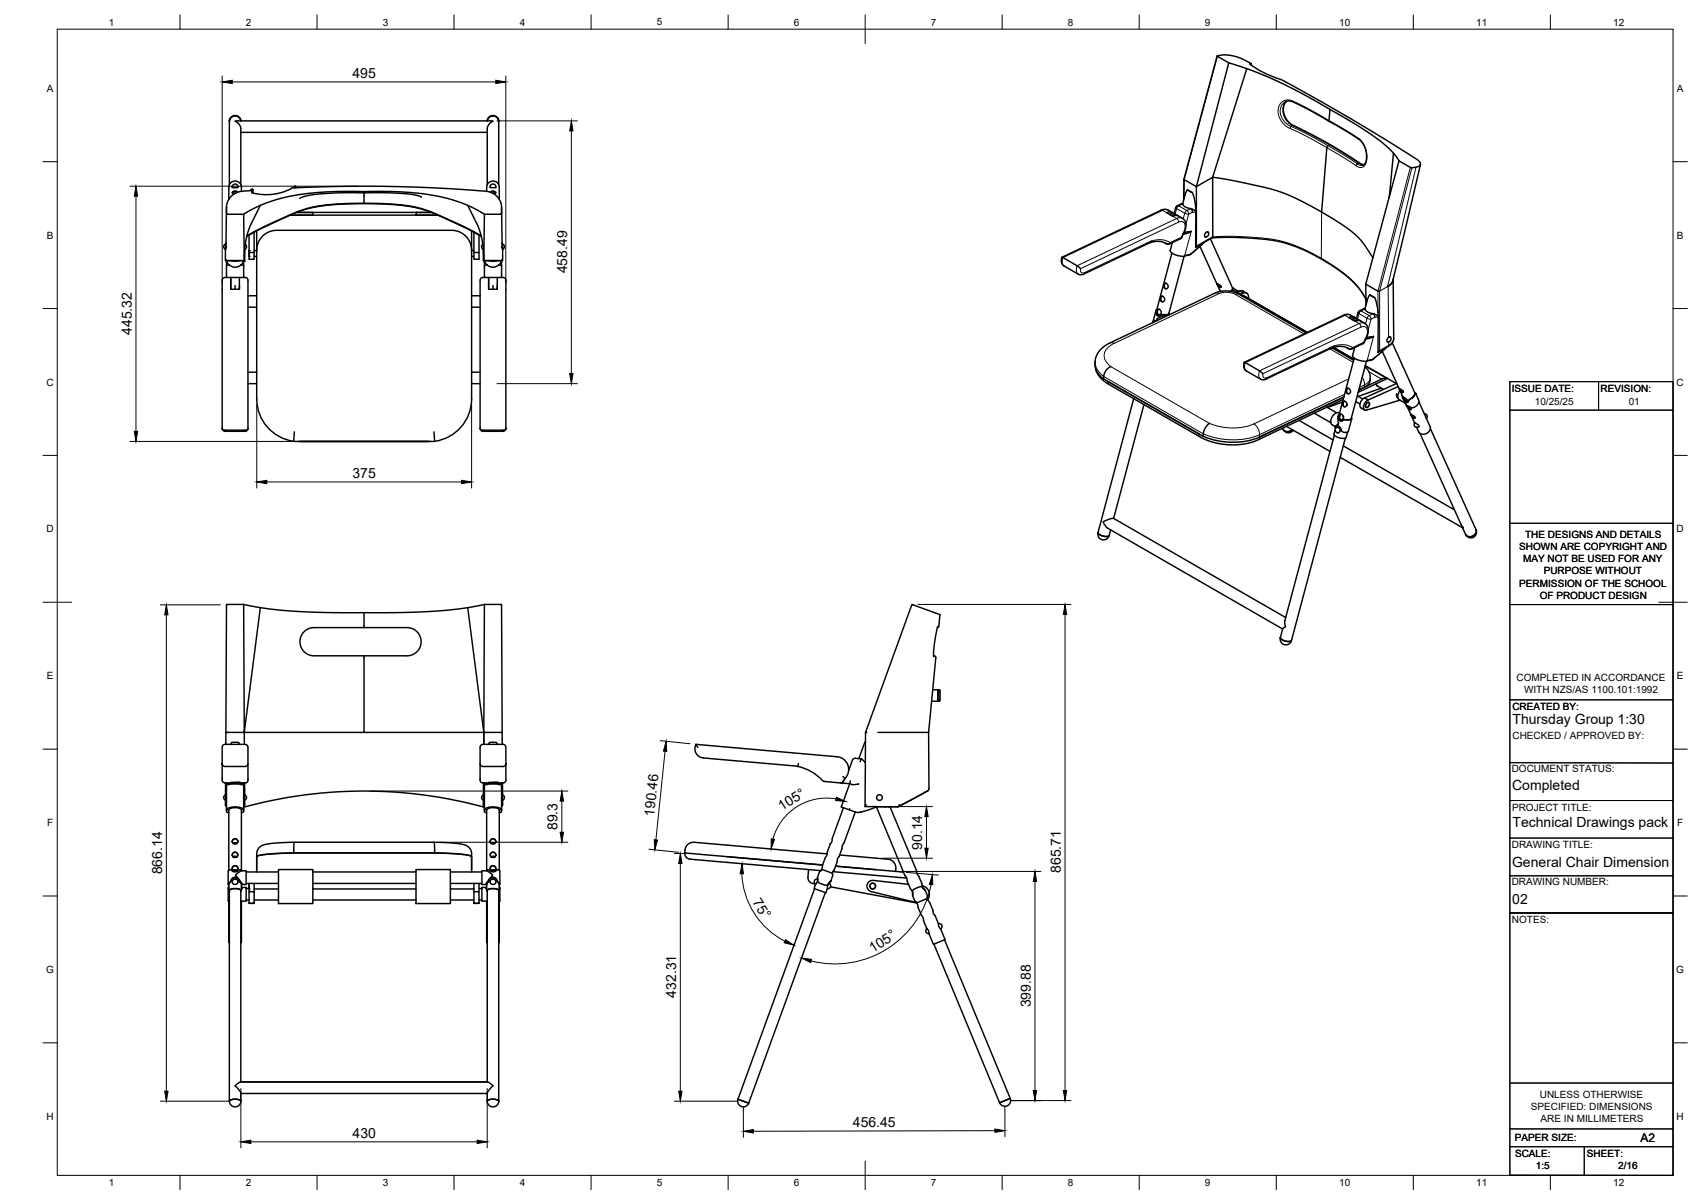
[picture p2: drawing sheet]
<svg xmlns="http://www.w3.org/2000/svg" width="594mm" height="420mm" viewBox="0 0 594 420" stroke-linecap="round" stroke-linejoin="round" font-family="sans-serif">
<!-- layer: Visible -->
<g fill="none" stroke="#000" stroke-width=".51">
<path d="M424.8 19.5l-11.4 43.2M428.9 21.9l-11.3 43.2 5.7-3.2v20.8l-5.9 3.6M435.2 24l-11.9 37.9 9.2 1.6 13.4 3.1 7 2.9 8.4 4.5M436.8 22.2l-.1 .5M448.5 35.6l1.2-.4 1.6 .4 5 2.4 7.7 4.4M449 35.4l-.9 1.5v2.4l.8 2.1 1.6 1.8 13.9 7.3 10.4 6.6 1.4 .3M464.2 38.2l-.2 4.2 7.3 4.2a10.6 10.6 0 0 1 4.2 3.2l1.2 2.4 .3 2.2-.2 1.9-.8 1.3M80.1 42.3v22.1M80.6 40.9a2 2 0 0 1 2.2-.5 2 2 0 0 1 1.3 1.8 2.01 2.01 0 0 0-2.1-1.7 2.01 2.01 0 0 0-1.9 1.8zM84.1 45v19.4M84.1 46.2h86M84.1 44.9l-.6-1.5-1.4-1.1 89.7-.1 .3 .1-1.4 1.1-.6 1.5v19.5"/>
<path d="M170.7 40.8a2 2 0 0 1 2.2-.3 2 2 0 0 1 1.2 1.8 2.01 2.01 0 0 0-2-1.8 2.01 2.01 0 0 0-2 1.7zM174.1 42.3v22.1M463.5 50.9l-.4 .6-1.8 22.5 6.7 4.1 4.9 3.6 2.8 3 3.5 5.3M486.4 53.4l-1.6 15.7M488.3 56.1l-2.4-3.2-3.2-2.9-6.5-4.7-8.1-4.9-11-6.3-9.1-4.8-10.7-4.6-8.4-2.8-4.1-2.4 3-.3 3 .4 2.4 .8 3.6 1.8-.6 .1a32.3 32.3 0 0 0 11 5.4 580 580 0 0 1 48 28.4l.6 .9-.1 .7-.7 .4-2.2 .4-4.5-2.4-11.6 43.1 4.3 2.4h.5M495.8 57.4l-9.6 40.6-.8 1.2-1.1 .8 1.5-1.1 .5-1.4 .1 21.2-1.1 1.7-4.2 2.5M79.1 72.3l-.3 14.3 .1-.6M79.9 65.2v4.4M79.9 65.2a2.2 2.2 0 0 1 2.2-2 2.2 2.2 0 0 1 2.2 2M81 65.2l.3 .3h1.5l.3-.3M81.1 65.2a1.01 1.01 0 0 1 1-1 1.01 1.01 0 0 1 1 1M82.8 67.1l-.8-.3-.9 .5"/>
<path d="M83 67.1l-1.1-.4-.9 .5 1.2 .2M84.3 65.2v1.6M87.7 66.3v.2M87.7 66.2l.3-.3 .3 .3M88.3 66.3v1.1M90.9 71.7l-3.3 6.6-1.1 2.9-.9 4.4-.3 5.3-.3-16.1M102.7 65.2l.3-.3 .3 .3M102.7 65.2v.4M103.3 65.2v.3M103.6 74.1h5.6M103.6 74.1h46.9M109.2 74.1v1"/>
<path d="M127.1 67.8v3.2l6.8 .1 6 .4 7.5 1.4 3.5 1.2 9 4 8.1 4.3M127.1 71l-6.9 .1-6 .4-7.5 1.4-3.5 1.2-9 4-8 4.3M127.1 67.3h-8.7l-6 .3-5.4 .7-2.4 .9M127.1 67.3l6.5-.1 7.5 .4 3.6 .4 2.4 .8M127.1 66.9v.4M145.2 74.1h.1M150.6 74.1h-5.4v1h7.6h-51.4M163.3 71.7l3.2 6.6 1.2 3 .9 4.5 .3 5.2h.3M169.1 74.8l-6.7-3.5-8-2.5-8.8-1.4-11.8-.6-18 .1-10.7 .9-6.4 1.2-4.3 1.3-5.5 2.3-3.9 2.2-5.9-.2 .1-3.5 .6-1.4 1-1.3 1.7-1.2 2-.5 3.4-.2v.8a17.8 17.8 0 0 0 13.8-1.7 460.9 460.9 0 0 1 69 1.3l2.2 1.1 1.5 1.7 .6 2.1 .1 2.6-.4 .4h-5.6l-.2 16.1h6l.4-.4M169.9 65.2v1.6M169.9 65.2a2.2 2.2 0 0 1 2.2-2 2.2 2.2 0 0 1 2.2 2M171.1 65.2l.2 .3h1.5l.3-.3"/>
<path d="M171.1 65.2a1.01 1.01 0 0 1 1-1 1.01 1.01 0 0 1 1 1M171.2 67.1l1.1-.4 .8 .5-1.2 .2M171.3 67.1l.8-.3 .9 .5M174.3 65.2v4.4M175.1 72.3l.2 14.3v-.6M407.2 74.2l2.1 1.2 .9-.2 1.1 .2M409.2 74.1l-2-1-1.6 .1-35 16.6M409.2 74.1l2.1 1.3M409.2 74.6l-.9 .2M409.2 74.1l-1.1-.2-.9 .3M411.3 75.4l1.8 1 .7 1.2 .1 1.9-.8 2M412.8 71v.1"/>
<path d="M412.8 71l-.3 .1M412.8 71.1v.1M412.8 71.1h-.5l-1.6 .8-.9 2.6M412.8 71.2a2.79 2.79 0 0 0 2.9 1.6M413.2 62.5v7.3M413.4 62.7l4.2 2.4v20.8l-.3 .4M413.4 62.7h.1M414.5 66.2l1.7 1M414.5 66.2l-.7 1.3-1 3.5M415.7 72.8h.1M415.7 72.8l1.2 .5 .5 .6M415.7 72.8l.4 .6 .1 .7"/>
<path d="M416.2 67.2a17.9 17.9 0 0 1 1.2 6.5M417.4 73.9l-.1 12.4M78.5 96.8h7.1M78.6 96.8a1.68 1.68 0 0 0-1 2.2v50.5M78.7 87v3.8l.4 .3M78.8 85.1l-.1 1.9M78.8 85.1a1.01 1.01 0 0 0-.7 .9 1.01 1.01 0 0 0 .6 1M78.9 90.5l.4 .4M78.9 84.7l-.1 .4M79.1 91h.1M79.1 91v5.8M79.1 91l1 1.5"/>
<path d="M79.2 91l2.6 .2 3.2-.2M79.2 90.9h6.1l.1 .2M79.3 90.9h.1M80 92.4l-.9 .4M80.6 96.8v4.1h3v-4.1M80.9 91h2.3M82.1 99.7v1.2M83.6 99.7v1.2M84.1 92.4l1 .4M85 91l-.2 .6a3.2 3.2 0 0 1-4.7 .9M85 91h.1M85 92.8v4"/>
<path d="M85 91v1.8M85.4 87h.1M85.4 91.1h-.3M85.4 87v4.1M85.6 96.8a1.69 1.69 0 0 1 1 2.2v50.6l-1 .5h-7.1l-.6-.2-.3-.4M85.6 85.3a1.01 1.01 0 0 1-.2 1.7M86.1 82.6l3.4-2 6.1-2.9 7.4-3.3 4.1-1.5 7.7-1.3 10.2-.5 13.7 .4 4.7 .6 3.6 .8 3.5 1.2 7.4 3.3 5.5 2.6 4.6 2.6M86.9 87.5v2M86.9 88.1v2.4h1.8v-2.4M88.7 81.1v7h-1.8v-6M88.7 89.5h.9M88.7 87.5h.9"/>
<path d="M89.6 87.4l.5-2.7 1.6-2.3 2.1-1.4 2.5-.6h62.2l2.3 .7 2.1 1.7 1.3 2.2 .4 2.4M89.6 80.6v58.6M164.6 89.5h.8M164.6 87.5h.8M164.6 80.6v58.6M165.4 81.1v7h1.8v2.4h-1.8v-2.4M167.2 82.1v6M168.5 85.3a1.01 1.01 0 0 0 .2 1.7M168.6 96.8h7M168.6 96.8a1.68 1.68 0 0 0-1 2.2v50.6l.9 .5h7.3l.8-.6v-51.7M168.7 87v3.8l.4 .3M168.7 87h.1"/>
<path d="M169.1 91h.1M169.1 91v5.8M169.1 91l.9 1.5M169.2 91l2.6 .2 3.3-.2M170 92.5h.1M170 92.4l-.9 .4M170.1 92.5a2.92 2.92 0 0 0 4 0M170.6 96.8v4.1h3v-4.1M170.9 91h2.4M172.1 99.7v1.2M173.6 99.7v1.2M174.1 92.5h.1"/>
<path d="M174.1 92.4l1 .4M175 91l-.9 1.5M175.1 91v5.8M175.2 84.7l.2 .4M175.4 87a1.01 1.01 0 0 0 .7-1 1.01 1.01 0 0 0-.8-.9l.2 5.7-.4 .3M175.6 96.8a1.01 1.01 0 0 1 1 1M401.6 84.6l2.9-.4 2.3 .7M401.6 84.6l-24 11.3-1.3-.2-5.2-3.1-.6-1.3 .1-1.5 5.4 3 1.1 1M402 84.1l-.4 .5M406.6 98.9l.6 .1 .5 .6v.8l-.4 .3h-.6l-.4-.3v-.7zM406.8 98.8l-.3 .4-.1 .9 .3 .5 .4 .2M409 88.3l-5.3 20.2 .1 1.4 .4 .3h.6"/>
<path d="M409.2 84.6l-.7 2.8a4.3 4.3 0 0 0 4 2.1l1-.1 .1-.3M412.9 81.4l.2 .1M413.1 81.5l-1 1.8-4.2 1.9-1.4-.5M413.3 89.5l-5.3 20M413.7 81l-.7 .7M415.8 80.7l-1.2 .7-1.3 .2M418.8 86l7.1 15.7M420.3 84.6l-4.7 4.2-2.1 .5M421.5 80.9a1.01 1.01 0 0 1 .3 1.2 1.01 1.01 0 0 1-1.2 .5M421.9 81.4l-.1-.3a.95 .95 0 0 0-1.2 .4 .95 .95 0 0 0 .3 1.2l.2-.1M422.5 83.3l7.8 17.4M423 83l8.2-.2 11 .8 4.9 .8 5.1 1.6 8.2 3.9 7.4 4.7 5.1 4.4 3.2 4.2a4.1 4.1 0 0 1 .7 3.2"/>
<path d="M424.7 98.9l1.5 1.1a.54 .54 0 0 1-.6 .4 .54 .54 0 0 1-.5-.6zM424.9 99l.7 1.1 .6 .1M476.7 99.2l.2 6.9M86.6 107.2h3M86.6 103.2h3M164.6 107.2h3M164.6 103.2h3M402.4 112.5v.1M403 111.8l-.4 .7M403.5 108.3l-1.1 4.3M403.5 112l-.7-.1-.4 .7M403.8 108l-.3 .3v.9l.5 1 .7 .1 1.1-.5 1.6 .1-3.5 1.3v.7"/>
<path d="M404.1 108h.6l.6 .7v.6l-.4 .5h-.6l-.4-.3-.1-.8zM404.4 107.9l-.3 .5-.1 .8 .3 .5 .4 .1M405.3 103.5l.5-.1 .6 .5 .1 .6-.2 .5a.88 .88 0 0 1-1.2 0 .88 .88 0 0 1 .1-1.3zM405.6 103.3l-.3 .5-.1 .9 .2 .4 .5 .2M406.5 109.8l-.9 .1M406.5 109.8h.7M407.5 109.8l-.1 .1M407.5 109.8l.2 .1M407.7 109.9h.3M407.9 109.5l-.3 .2M408 109.5h-.1M408 109.3l.2 .2"/>
<path d="M408 109.9h.1M408.2 109.5l-.1 .4M408.2 109.4l-.5 .4M425.7 101.2l.1 .5M429.4 101.6l1.2-.1 1.1 .3M430.2 100.5l.2 .1M430.4 100.6l-.6 .9M430.5 100.6h.1M430.5 100.6l-.5 .9M430.5 100.7l-.4 .7M430.6 100.7l1.8 1M431.7 101.8l24.6 14.2"/>
<path d="M432.3 101.7l-.6 .1M432.8 101.5l1.2 .8M432.8 101.5l-.9 .4M432.8 101.5h.9l1.5 .8M434 102.3l-.9 .4M434 102.3a1.39 1.39 0 0 1 1.5 .3 1.39 1.39 0 0 1 .3 1.5M455.9 116.2l-23.7-13.6-2.5-.9-2.2-.2-3.2 .7-38.3 18.3a7.4 7.4 0 0 0-3.8 5.7 6 6 0 0 0 3 6M470.9 110.9l2.1 1.2M472.8 111.2l-.9 .3M472.8 110.8l-1.1-.2-.8 .2M473.9 111.8l-.9 .3M474.9 112l-1.1-.2-.8 .3"/>
<path d="M475.7 120l-4.1 1.9-1.4-.5M476.5 107.7v.1M476.5 107.7h-.4M476.5 107.8a2.79 2.79 0 0 0 2.8 1.6M476.5 107.8h-.5l-1.7 .8-.8 2.6M476.6 118.1l.2 .1M476.8 118.2l.8-2.6-.1-1.1-.5-1.1-5.7-3.5-1.4-.2-35.6 16.7M476.8 118.2l-1.1 1.7M477.4 117.7l-.4 .5M478.1 102.9l1.7 1M478.1 102.9l.9 .6a1.43 1.43 0 0 1 1.3 1.5 40.5 40.5 0 0 1 .7 11.7v6.2l.5-.5M478.1 102.9l-.7 1.2-.9 3.6"/>
<path d="M479.3 109.5h.1M479.4 109.5l1.7 .9M479.4 109.5l.4 .5v.8M479.4 117.4l-1.1 .6-1.6 .4M484.7 117.7l.4-.2 .3 .3M484.7 117.7l-.6 1.2 .2 .4h.4M484.8 119.3h-.1M485.2 117.5a1.01 1.01 0 0 1 .2 1.3 1.01 1.01 0 0 1-1.2 .4M486 119.6l7.9 17.7M86.6 133.9h3M86.6 129.9h3M89.6 139.2a15 15 0 0 0 12.9 14.8"/>
<path d="M164.6 139.2a15 15 0 0 1-12.9 14.8M164.6 133.9h3M164.6 129.9h3M382.5 129l.7 1.5 1 1.4 2.9 2.3 32.3 18.6 3.6 1.4 4.6 .9h5.4l5-1.1 30.8-14.6M386.7 133.1l31.8 18.3M387.7 127.9l-1.1 .8-.7 .9-.6 1.3-.1 1.3 34.7 20.1 .6-2.6 .8-1.2 .9-.7M395.7 139.1l-12.5 46.8M434.3 126.5l5.4 3 1.1 .9M465 121.4l7.5 4.3M465.2 121.3l2.8-.4 2.5 .6M465.4 121.2l7.2 4.2M465.6 120.8l-.3 .5-23.8 11.2-1.4-.1-5.3-3.1-.7-1.3 .2-1.5"/>
<path d="M469.1 138.6l-29.5 13.9a25.8 25.8 0 0 1-19.6-.2M469.3 140l-.5 1a.76 .76 0 0 0 .8 .9M470.2 135.6l.5-.1 .5 .5 .1 1.1a.88 .88 0 0 1-1.3 0 .88 .88 0 0 1 0-1.3zM470.5 135.4l-.5 1.1a.72 .72 0 0 0 .8 .9M472.7 125l-5.4 20 .2 1.5 .3 .3 .7 .1M472.8 121.3l-.7 2.8a4.3 4.3 0 0 0 4 2h1l.1-.4M473.7 138.1l2 1.1M474.3 136.1l8.1-3.9 1.1-.2 .7 .1-10.1 4.8M476.3 138.8a2.44 2.44 0 0 0-1.2 3.5l1.2 .8M476.4 128.1l1.1 1.2 .7 1.3a4 4 0 0 1-2 4.6M476.5 127.6l10.9 6.3M476.9 126.1l-5.3 20-.5 .3-1.8 .1"/>
<path d="M477.6 139.6a2.57 2.57 0 0 0-1.3 3.4l.7 .1M480.4 133.9l.1 .6 .5 .3M480.6 134.6l2.3 1.3M482.1 135.4l-8 2.9M482.5 122.6l7.6 17 .7 .7 .8-.1M483.9 121.3l-4.6 4-2.1 .6M487.5 137.4v.9l.4 .5M487.6 133.8l-11.3 5.1 1.2 .7M487.6 138.6l.3 .2M488 134.9l-10.5 4.7M488.3 135.5l1.3 .8 .2 .6-.7-.1zM488.6 135.7l.6 1 .6 .1"/>
<path d="M488.7 139.7l-11.7 3.4M488.7 136.3a2.54 2.54 0 0 0-.3 3.2l2.1 1.2M489.7 138.5l1.5 1.1a.54 .54 0 0 1-.6 .4 .54 .54 0 0 1-.5-.6zM489.9 138.7l.7 1 .6 .1M490.2 139.9l.5 .7-.3 .1M493.9 137.1l.1 .1M494.1 137.2l-1 1.3-1.4 1.1M494.1 137.3l1.1 2.3a2.09 2.09 0 0 1-2 2.7l-.7-.1-1.3-.6-.8-.9M494.1 137.3l-.6 1.1-1.7 1.2-.2 .6-.5 .3-.6-.2-.6-.7-.5-1.7M77.6 149.5a1.01 1.01 0 0 0 1 1h7M86.6 149.5h.1M86.6 149.5a1.01 1.01 0 0 1-1 1"/>
<path d="M102.7 150.7l-.2 3.4h49.2M104.1 154.1h46M104.6 154.1h45M151.5 150.7l.2 3.4M167.6 149.5h.1M167.6 149.5a1.01 1.01 0 0 0 1 1h7a1.01 1.01 0 0 0 1-1M399.3 141.2l-10.6 39.7M447.7 149.4l.2 .5M449 148.8l15.2 8.7M451.1 149.9a2.09 2.09 0 0 1-3.2 0 2 2 0 0 0 3.5 .2M453.4 146.7l11.9 6.8M458.7 144.2l5.8 3.3"/>
<path d="M463.1 142.1l3.4 1.9M465.6 151.5a3.6 3.6 0 0 0 4.3 1.2M465.7 151.9l-17.2 64.7 .2 2.1-1 .7-.8 3.1M466 150l-.4 1.5M466 149.2l.4-.6 .5-.1 .9 .7 .8 1.5 1.7 .1-.4 1.9M466.2 149.2l-.1 .3M466.6 149.1l.7 .1 .5 1-.4 .7-.8 .1M466.6 148.5l-.4 .7M466.8 149a1.01 1.01 0 0 0-.8 1.2 1.01 1.01 0 0 0 1.1 .8M467.1 148.1l-.9 .6-.2 .5h.2M467.2 147.6l-.1 .5M467.4 144.7l-.2 .2"/>
<path d="M467.6 144.2a2.18 2.18 0 0 0-2.9 1.8l-.2 .6a1.48 1.48 0 0 0 .5 1.6l1.1 .7M467.7 144.7l.6-.1 .5 .5 .1 1a.85 .85 0 0 1-1.3 .2 .85 .85 0 0 1 0-1.3zM467.8 159.6l42.7 24.6 1.1 2.3M468.1 144.5l-.5 1.1a.74 .74 0 0 0 .8 .9M468.6 145.2l.3 .3M468.6 140.3l-5.3 1.9M468.9 146.1l-.5 .3M468.9 155.6l38.8 22.3M468.9 140.2l.5-.2 .7 .7 .1 .7-.5 .5h-.6l-.3-.3zM469.6 152.9l-18.8 70.7M469.9 146.5l-2.2 .4-.5-.7v-1.3l-.2 1.3 .2 1.4M471.7 146l-.2 .5h-1.5"/>
<path d="M471.7 146h.1M471.8 146.2l-1.1 4.3-.4 .3M473.2 140.1l1.5 .9M477 140.7l.6-.3a.94 .94 0 0 1 .2 1.2 .94 .94 0 0 1-1.1 .4v-.6zM491 141.5l2.8 6 1.4 .9-.1 .6M491 141.5l1.4 .9 .1 .5-.8-.2zM491.3 141.6l.6 1.1 .6 .1M492.4 144.5l1.5 1.1a.57 .57 0 0 1-.7 .4 .57 .57 0 0 1-.4-.6zM492.7 144.7l.7 1 .5 .1M493.8 147.5a1.01 1.01 0 0 0 .1 1.4 1.01 1.01 0 0 0 1.3 0M493.9 145.6l-.1 .2M495.3 140.2l3.9 8.7a2.28 2.28 0 0 1-1.3 2.4 2.28 2.28 0 0 1-2.7-.6l-.7-1.6"/>
<path d="M495.6 151.2l14.4 31.8 .8 1.1-.3 .1M497.1 144.4a1.01 1.01 0 0 1 1 .5 1.01 1.01 0 0 1-.2 1.1M499.3 149.6l15.9 35.3M383.2 185.9a3.3 3.3 0 0 0 3.9 1M383.2 185.9a2 2 0 0 0 1.5 2.4 2 2 0 0 0 2.4-1.4M387.6 184.9l-.5 2M388.7 180.9l60.1 34.6M388.7 180.9l-1.4 .2-2.2 1 .7 1.4 .9 .8 61 35.2M511.6 186.5a2.08 2.08 0 0 0 2.4 .6 2.08 2.08 0 0 0 1.2-2.2 2 2 0 0 1-1 2.6 2 2 0 0 1-2.6-1zM85 210.9l.3 44.7 5.6-43.6M127.1 213.8v5.2M163.3 212l5.6 43.6h-41.8v-26.7"/>
<path d="M169.1 210.9l-5.8 1.1-6.9 .9-8.5 .6-12.8 .3h-18.7l-11.9-.4-10.6-.9-8.9-1.6-5.9 .1-.3 48.8M327.3 218.7l-1.2 6.3-.2 4.2M327.7 218.5l.4-4-9.8-3.6-16.2 44.7h.4M327.7 218.5l-.5 .5M106 220.6l1.3-1 2.1-.6h33.2l1.6 .5 1.7 1.3 .9 1.8 .2 1.9-.5 1.5-1 1.5-1.3 .9-1.8 .5h-33.1l-2.4-.9-1-.9-.9-1.4-.3-1.3 .1-1.4 .4-1.3zM325.9 228.9l.6 .2 .1 .4-2.5 26.1M446.9 222.5a3.3 3.3 0 0 0 3.9 1.1M446.9 222.5a2 2 0 0 0 1.4 2.5 2 2 0 0 0 2.5-1.4M79.2 255.6h6.1M79.3 255.6h-.5M79.3 255.6h.1M80.5 259.8a2.04 2.04 0 0 1 2.9-.5l.3 .5"/>
<path d="M85.3 255.6h41.8M85.3 255.6v4.2M168.8 259.8l.1-4.2v4.2M170.5 259.8l.4-.7 1.4-.1 1 .1 .4 .7M175.3 255.6h-6.4l.2-44.7 6 .1 .2 48.8M242.9 259.8l49.2 4.3a4.5 4.5 0 0 1 3.8 2.8 4.5 4.5 0 0 1-.9 4.7M242.9 259.8l.7 1M243 259.7a3.2 3.2 0 0 0 2.4 4.8l31.5 2.7a16 16 0 0 1 10.2 5.2M302.1 259.1l-.2-.1-2.1 5.7M302.1 255.6l-.2 25.9M306.5 255.6h17.6M324.1 255.6l.1 19.9-.5 .5-10.2 5.5"/>
<path d="M325.5 240.7l2.6 .1v3.6l-.3 .3h-2.6M327.4 241.1h.2M327.7 241.1l-.1 3.3-.3-.2 .1-3.1M77.6 266.5v-3.1a5 5 0 0 1 .2-3.3l.7-.3h7.1l.7 .3a5 5 0 0 1 .3 3.3v3.1a1.01 1.01 0 0 1-1 1h-7.1a1.01 1.01 0 0 1-.9-1v5.2a1.16 1.16 0 0 0 1 1.5h2M78.7 277.4a1.01 1.01 0 0 0-.6 .9 1.01 1.01 0 0 0 .6 .9M78.7 273.2v7.7l.4 .6M79.1 273.2v9.4M79.1 273.6l1 .1M79.1 273.6h.1M79.4 273.2l.7 .3M80.6 273.2v-.2h3v.2M80.6 273.2v.1"/>
<path d="M82.1 273h1.5M83.6 273.2h2M83.6 273.2v.1M84.8 273.2l-.7 .3h-4M85 273.6l-.7 .2a7.6 7.6 0 0 0-4.2-.1M85 273.6v9M85 273.2v.4M85.4 273.2v7.6l-.3 .7M85.4 277.4a1.01 1.01 0 0 1 .7 .9 1.01 1.01 0 0 1-.7 .9M86.6 266.5v5.2a1.13 1.13 0 0 1-1 1.5M167.6 266.5v5.2a1.16 1.16 0 0 0 1 1.5h2M168.7 277.4a1.01 1.01 0 0 0-.6 .9 1.01 1.01 0 0 0 .6 .9"/>
<path d="M168.7 273.2v7.7l.4 .6M169.1 273.2v9.4M169.1 273.6l.6 .2a8.6 8.6 0 0 1 4.9 0l.5-.2M169.1 273.6h.1M170.6 273.2v.1M172.1 273h1.5v.2M172.1 273h-1.5v.2M172.1 273h1.5M173.6 273.2v.1M174.8 273.2l-.7 .3h-4l-.7-.3M175.1 273.2v.4M175.1 273.6v9"/>
<path d="M175.4 273.2l.1 7.7-.4 .6M175.4 277.4a1.01 1.01 0 0 1 .7 .9 1.01 1.01 0 0 1-.7 .9M176.6 266.5v-3.1a5 5 0 0 0-.3-3.3l-.7-.3h-7.1l-.7 .3a5 5 0 0 0-.2 3.3v3.1a1.01 1.01 0 0 0 1 1h7a1.01 1.01 0 0 0 1-1v5.7M176.6 272.2a1.01 1.01 0 0 1-1 1h-2M278.7 266.5l-.2 1M293.4 273.2l.8 .1M294.2 273.3l3.5 .5 2.1-.2M294.2 271l.8 .6M295 271.6l-.8 1.2-.6 .4-5.9-.5-.6-.3M295 271.6l-.9 1.4 .1 .3M296.8 272.5l-3.2 9.1 5 1.8 1 .1 3.3-.8 3.3-1.2h-4.3l.4-.7M298.6 264.6l2 .2-.4 1"/>
<path d="M298.6 264.6l-.7 .2-.4 .5-1.3 3.6M300.6 264.8l1.4 1.4M306.2 277.6l.6-.3 1 .4 .1 .9-.5 .6a1 1 0 0 1-1.2-.3 1 1 0 0 1 0-1.3zM79.1 282.6v.8l.8 .1M79.1 282.6h.4M79.1 282.6a4.7 4.7 0 0 1 5.1-.7l.9 .7M81 298.4a1.01 1.01 0 0 1 1.1-1 1.01 1.01 0 0 1 1 1M81 293.7a1.01 1.01 0 0 1 1.1-1 1.01 1.01 0 0 1 1 1M81.4 299l.9-.2 .4 .3-.6-.2-.7 .2M81.4 294.3l.9-.2 .4 .3-.6-.2-.7 .2M84.7 282.6h.3M85 281.6l11.3-2.5 10.1-1.7 9.6-1 9.7-.3 9.7 .2 12 1 9.2 1.5 12.5 2.8"/>
<path d="M85 282.6v.8l-.7 .1M89.6 299v5.3M102.5 297.7l-5.1 .1a20.2 20.2 0 0 0-7.8 1.1M102.7 293.9l-.2 3.7h49.2M149.6 297.6l-50.8 .1a25.5 25.5 0 0 0-9.2 1.2M149.6 297.6l5.9 .1a25.5 25.5 0 0 1 9.1 1.2M151.5 293.9l.2 3.7M151.7 297.7l5.1 .1a20.2 20.2 0 0 1 7.8 1.1M164.6 299v5.3M169.1 282.6a4.7 4.7 0 0 1 5.1-.7l.9 .7M169.1 282.6l.1 .8 .7 .1M169.1 282.6h.4"/>
<path d="M171.1 298.4v-.1a1 1 0 0 1 1-.9 1 1 0 0 1 1 1M171.1 293.7v-.1a1 1 0 0 1 1-.9 1 1 0 0 1 1 1M171.4 299l.5-.2 .9 .2M171.4 294.3l.5-.2 .9 .2M171.4 299.1l.6-.2 .7 .2M171.4 294.4l.6-.2 .7 .2M174.7 282.6h.4M175.1 282.6l-.1 .8-.7 .1M239 297.7a2.35 2.35 0 0 0 2.8 2.2l44.7 3.9M288.7 298l-43.4-3.8a8.4 8.4 0 0 0-4.4 0l-1.4 1.2-.5 2.2 48.1 4.3M293.1 298.4l16.2 1.4a3.2 3.2 0 0 1 3.3 4.3M294.4 281.9l-3.9 10.8-.1 .9-.6 1-1 2.8-.2 1-.5 .8-1.1 2.9-.1 1-.6 .9"/>
<path d="M296.6 282.2l-.1 .4M298.5 283.4l-3.9 10.8-.6 .8-.1 1.1-1 2.8-.6 .8-.1 1.1-1 2.8-.7 1.2M305.9 281.6l9.9 23.9 .7 1 .1 .9 1.2 2.8 .6 .8 .2 1.1M310.7 281.6l9.2 22.2 .2 1.1 .6 .8 1.1 2.8 .1 .9 .7 .9M313.9 280.8l-.2 .5-.5 .3h-7.3M79.7 309.9v4.4l.4 .5M79.7 308.7l.2 .2M79.9 314.7v14l.2 .4M79.9 310.8v-2.4l1.1-1.7 .9-.5 1.1 .3 1.2 1.9 .1 2.4M79.9 309.5l-.2 .3 .2 .4M79.9 303.7v-21.1a3.6 3.6 0 0 1 4.4 0v21.1M80.1 310.8v73.5"/>
<path d="M80.1 310.8a3.3 3.3 0 0 1 4 0v66.8M80.1 311.1l-.2-.2a2.5 2.5 0 0 1 3-.8l1.2 .4v.6M81 303.1a1.01 1.01 0 0 1 1.1-1 1.01 1.01 0 0 1 1 1M81 307.8l.3 .6 .8 .3 .7-.3 .3-.6M81 307.8h.1M81.1 307.8a1.01 1.01 0 0 1 1-1.1 1.01 1.01 0 0 1 1 1.1M81.4 303.7l.9-.2 .4 .3-.6-.2-.7 .2M81.6 306.9h.9M83.1 307.8h.1M84.3 314.7v14l-.2 .4M84.3 309.5l.1 .2M84.3 303.9h1.6v4.8h-1.5"/>
<path d="M84.3 303.9l-2 1.3v.5l1.6 1.7 .6 1.1M84.4 308.7l-.1 .2M84.4 309.7h1.5v4.8l-1.8-.1M84.4 309.7l.1 .1M84.4 314.5l-.3 .3M84.4 308.7l-1.4-2.2-1.1-.3-.9 .4-1.3 1.8v.3M84.4 303.9l-.7-.4-.9 .6-.7 .2-.8-.2-.7-.6-.7 .2-.2 .3v4.5M84.5 309.8l-.2 .4M84.5 309.9l-.2 .5M85.9 314.1h1M85.9 310.1h1M85.9 308.3h11.3"/>
<path d="M85.9 304.3h11.3M86.9 310.2v-1.9v2.9M86.9 311.2h1.8v4h-1.8zM86.9 315.2h1.8M88.7 308.3v2.9M88.7 314.1h8.5M88.7 310.2h8.5M89.6 303.5v-5.9l.5-1.3 .8-.9 1.3-.6 1.9-.4 8.1-.5h49.8l8.7 .6 2.1 .6 1 .8 .5 .7 .3 1.2v5.7M97.2 303.4h12v11.9h-12zM109.2 314.1h36M109.2 310.2h36M109.2 308.3h36"/>
<path d="M109.2 304.3h36M145.2 303.4h12v11.9h-12zM157.2 314.1h8.2M157.2 310.2h8.2M157.2 308.3h11M157.2 304.3h11M165.4 311.2h1.8v4h-1.8zM165.4 308.3v2.9M165.4 315.2h1.8M167.2 308.3v2.9M167.2 314.1h1M167.2 310.1h1"/>
<path d="M169.7 309.9l.2 .5M169.7 309.8l.2 .4M169.7 309.7h-1.5v4.8h1.7M169.7 303.9l.8-.4 .8 .6 .8 .2 .7-.2 .8-.6 .7 .2 .2 .3v4.5M169.7 314.5l.4 .3M169.7 309.7v.1M169.8 303.9h-1.6v4.8h1.5M169.8 303.9l2 1.3v.5l-1.5 1.7-.6 1.1M169.9 314.7v14l.2 .4M169.9 309.5l-.2 .2M169.9 308.9l-.2-.5 1.1-1.6 1.1-.6 1.2 .4 1.3 1.8-.1 .5M169.9 310.8v-2.4l1.1-1.7 1-.5 1 .3 1.2 1.9 .1 2.4"/>
<path d="M169.9 303.7v-21.1a3.6 3.6 0 0 1 4.4 0v21.1M170.1 314.4l-.2 .1M170.1 311.1l-.2-.2a2.5 2.5 0 0 1 3-.8l1.2 .4v.6M171.1 307.8a1.01 1.01 0 0 1 1-1.1 1.01 1.01 0 0 1 1 1.1M171.1 303.1v-.1a1 1 0 0 1 1-.9 1 1 0 0 1 1 1M171.1 307.8l.3 .6 .7 .3 .7-.3 .3-.6M171.1 307.8h.1M171.4 303.7l.5-.2 .9 .2M171.4 303.8l.6-.2 .7 .2M171.7 306.9h.8M173.1 307.8h.1M174.3 314.7v14l-.2 .4"/>
<path d="M174.3 309.5l.2 .3-.2 .4M174.5 309.9v4.4l-.4 .5M282.2 303.4l-.2 2.7 .2 1 1 1 1.2 .3M284.3 310.1l-26.7 73.5 .8 .3 2.9 1.1 26.8-73.5M285.3 306.8l-.1 .9-.6 1M285.3 306.8a1.01 1.01 0 0 0-1.1 .6 1.01 1.01 0 0 0 .5 1.2M285.4 306.5l-.1 .3M289.5 308.3a1.01 1.01 0 0 1 .4 1.2 1.01 1.01 0 0 1-1.1 .6M289.5 308.3l-.6 .9-.6 2.4-4.2-1.6 .5-1.3M289.7 307.7l-.2 .6M289.9 309.5l30.1 5.6M290 307.4l.7-1.9-.2-.7-3.3-1.3-1.2 .8-.7 1.9 .3 1.7 2.6 1 .7-.2 1.1-1.3-.4 .5"/>
<path d="M290.7 304.2l25.8 2.2M291.7 302.3l23.7 2.2M304.9 307.3l12.2 1.3M304.9 307.2a2 2 0 0 0-2.3 1.6 2 2 0 0 0 1.6 2.4l15.7 3.8M318.5 312l.1 .4M318.7 310.6l2.2-1.1h.9l1.2 1.2 .7 1.8-.1 .9-3.1 1.5-.7-.1-.5-.4-.8-1.9zM319.6 314.6l.7 1 .1 1 1.2 2.8 .6 .8 .1 1 1.2 2.8 .6 .9 .2 1M321.9 309.1a3.1 3.1 0 0 1 1.9 4.8M322.6 310.3v.2M322.6 310.3l.2 .3M323.7 312.9l.2 1.3 .6 .7 1.1 2.8 .2 1.1 .6 .8 1.2 2.7M323.5 324a1.01 1.01 0 0 0-.3 1.2 1.01 1.01 0 0 0 1.1 .6"/>
<path d="M327.6 322.3l.1 1 .6 .9M327.6 322.3a1.01 1.01 0 0 1 1.2 .6 1.01 1.01 0 0 1-.5 1.3M328.3 324.2l1.6 3.7-.4 .1-3.7 1.5-1.5-3.6M329.7 327.9l22.9 55.4-3.7 1.5-22.9-55.3M82.1 378.9l1.9-1.3h86.2l1.9 1.3-1.4 1.5-.6 1M82.1 378.9l1.4 1.5 .6 1M84.1 377.5h86M170.1 377.6v-66.8a3.3 3.3 0 0 1 4 0v73.5M80.2 384.1a3.6 3.6 0 0 1 3.9 .2 1.96 1.96 0 0 1-2.1 2 1.96 1.96 0 0 1-1.8-2.2zM84.1 381.5v2.8M84.1 381.6h86M170.1 384.3a3.3 3.3 0 0 1 4 0"/>
<path d="M170.1 384.3a2 2 0 0 0 2 2 2 2 0 0 0 2-2M170.1 381.5v2.8M261.4 385a2 2 0 0 1-2.6 1.2 2 2 0 0 1-1.2-2.6l3.7 1.4M352.6 383.3a1.93 1.93 0 0 1-1 2.6 1.93 1.93 0 0 1-2.5-1.1l3.5-1.5"/>
<circle cx="82" cy="298.3" r=".97"/>
<circle cx="82" cy="293.6" r=".97"/>
<circle cx="172.1" cy="298.3" r=".97"/>
<circle cx="172.1" cy="293.6" r=".97"/>
<circle cx="82" cy="303" r=".97"/>
<circle cx="172.1" cy="303" r=".97"/>
<circle cx="304.6" cy="309.2" r="1.01"/>
</g>
<g fill="#000">
<circle cx="127.1" cy="67.3" r=".25"/>
<circle cx="409.3" cy="75.4" r=".25"/>
<circle cx="86.9" cy="89.5" r=".25"/>
<circle cx="86.9" cy="87.5" r=".25"/>
<circle cx="473" cy="112.1" r=".25"/>
<circle cx="80.6" cy="273.2" r=".25"/>
<circle cx="83.6" cy="273.2" r=".25"/>
<circle cx="83.6" cy="273" r=".25"/>
<circle cx="170.6" cy="273.2" r=".25"/>
<circle cx="173.6" cy="273.2" r=".25"/>
<circle cx="173.6" cy="273" r=".25"/>
<circle cx="323.8" cy="275.9" r=".25"/>
<circle cx="84.5" cy="308.5" r=".25"/>
<circle cx="86.9" cy="310.2" r=".25"/>
<circle cx="169.7" cy="308.5" r=".25"/>
</g>
<!-- layer: Visible Narrow -->
<g fill="none" stroke="#000" stroke-width=".35">
<path d="M424.9 19.7l-11.5 42.8-.1 6.8M447.3 35.8l1.9-.9 2 .3 8.9 4.6 14.1 8.5 1.6 1.7 1.1 2.6 .2 2.6-.6 2.4-1.1 .8-1.3-.1-7-4.5-7.8-4.5-10.4-5.3-1.7-1.8-1-2.3 .1-2.4zM449 35.4l-.8 .9-.3 1.1-.1 1.9 .5 1.4 .8 1.4 1 1.1 1 .6-.5 .3-2.2-1.6-1.4-2.5-.2-1.5 .3-1.1 .7-1.2 .7-.6M451.2 35.2l.1 .4M450.6 44.1l6.7 3.2 10.2 5.8 6.3 4.1-.5 .6M450.6 44.1l-.3 .7M451.4 43.7l-.2 .1 12.9 6.7M464.1 50.5l10.1 6.4M464.4 50.5l-.3 .1M474.2 56.9l1.1 .5h.9M474.2 56.9l-.4 .3 .7 .4h1.5M474.2 48.3l.2 .3"/>
<path d="M474.6 56.9h-.3M492.3 58.4l-11.3 43.2v7.5M494.2 58.3l-9.9 41.7-2.8 1.6 11.3-43.1M405.3 73.3l.5 .1M405.8 73.4l-34.8 16.5-.2 1.8 .6 1.1M405.8 73.4l1.4 .8M407.8 73.3l-1.1-.2-.9 .3M408.3 74.8l2.4 1.4M409.2 74.5l1 .7M410.4 72.4l.3 .4M410.7 72.8l2.8 1.6-.5 2M410.7 72.8l-.5 1.9"/>
<path d="M410.7 76.2l-34.7 16.6M410.7 76.2l.5 .6 .2 .7-34.3 16.3M410.9 71.8h.5l-.7 1M411.4 77.5a1.6 1.6 0 0 1 1.9 .2 1.6 1.6 0 0 1 .3 2l-.6 1.7M412.7 76.2l-1.1-.2-.8 .2M412.8 71.2l-1.4 .6 2.9 1.7 1.4-.7M413.3 62.4l.1 .1M414 78.2l-.1 .1M414 73.6a.8 .8 0 0 1 .9 1.1l-1.4-.3zM417.4 73.9l-1.3 .2-1.2 .6-.9 3.6M461.3 74l-.1 16.1M376 92.7l-.3 1.8 .7 1.2"/>
<path d="M377.2 93.8a1.01 1.01 0 0 0 .1 1.2 1.01 1.01 0 0 0 1.2 .2M400.5 84.7l-.3 .5M400.5 84.8l-22 10.4-.3 .5M406.5 84.7l.7 .4M406.9 84.9l.3 .2M407.2 85.1h.1M408.4 84.6l-.3 .5M408.4 84.6l-.6 .5h-.6M408.4 84.7a8.1 8.1 0 0 0-7.9 .1M412.3 82.8l-.2 .5M412.3 82.8l-3.9 1.9M412.3 82.8h.3"/>
<path d="M412.9 81.4l-.6 1.4M414.3 80.9v.1M414.3 80.9l1.5-.2-2.2 8.4 1.9-.4M414.3 80.9l-1 .3M415 88.8l-.2 .3M415.5 88.7l-.1 .2M415.5 88.7h.2M415.7 80.8l-1.4 .2M420.2 84.6l-4.7 4.1M423.3 82.7l9.7-.1 6.5 .4 6.3 .8 4 1.1 3.8 1.4 7.6 3.8M423.3 82.6l-5.7 3.3M461.2 90.1l6.5 4.2 3.9 3.2 2.7 2.9 2.5 4"/>
<path d="M461.2 90.1l.2 .4M484.5 99.9l.2 17.8M387.4 119.7l.7-.1 .8 .2M402.7 112.3h-.2M403.7 109h-.2M403.7 108.2h-.2M406.5 109.8h-.2M408.2 109.4l-.2 .1M424.1 102.3l.7-.1 .7 .3M431.2 102.7l23.9 13.8M431.2 102.7a6.9 6.9 0 0 0-5.7-.3l-36.6 17.4a4.4 4.4 0 0 0-3.2 5.8l2 2.3 34.5 19.9a20.8 20.8 0 0 0 15.5 .1M432.5 102.7h-1.3"/>
<path d="M469 110h.4M469.4 110l-34.7 16.5-.3 1.8 .6 1.2M469.4 110l1.5 .9M471.4 110l-1.1-.2-.8 .2M471.9 111.5l2.5 1.4M472.8 111.2l1.1 .6M474 109.1l.3 .3M474.3 109.5l2.9 1.6-.5 1.9M474.3 109.5l-.5 1.9M474.4 112.9l-34.8 16.5-.2 1.8 .6 1.1M474.4 112.9l.5 .5 .1 .8M474.6 108.4l.5 .1-.8 .9"/>
<path d="M475 114.2l-34.2 16.2M475.1 114.1a1.6 1.6 0 0 1 1.9 .3 1.6 1.6 0 0 1 .3 1.9l-.7 1.8M476 119.4l-.3 .5M476 119.5l-3.9 1.8M476 119.4h.2M476.4 112.8l-1.1-.2-.9 .3M476.5 107.8l-1.4 .7 2.8 1.6 1.4-.6M476.6 118.1l-.6 1.4M476.9 117.9l2.5-.5-2.2 8.3 1.4-.2M477.6 114.9h.1M477.6 114.9v.1M477.7 110.3a.8 .8 0 0 1 .9 1.1l-1.4-.3z"/>
<path d="M479.4 117.4l-1.4 .2M481.1 110.6l-1.3 .2-1.3 .6-.9 3.5M481.5 101.6v20.8l3.2-1.9M484.7 119.3v1.2M486.5 118.1l-.5 1.3-1.3 1.1M382.2 126.2a6.3 6.3 0 0 0 3.1 5.2l34.7 20a25.8 25.8 0 0 0 19.6 .3M386.7 133.1l.4 1M442.2 131.8l-.3 .5M463.8 121.9l.3-.5-21.9 10.4a1.01 1.01 0 0 1-1.2-.2 1.01 1.01 0 0 1-.2-1.2M464.2 121.7l8.1 4.7M469.3 137.6l-29.7 14.1M470.2 121.4l.6 .4"/>
<path d="M470.5 121.5l.3 .2M470.7 132.2l-33 15.7M470.8 121.8h.1M472.1 121.3a8.1 8.1 0 0 0-8 .1M472.1 121.3l-.3 .5M472.1 121.3l-.6 .5h-.7M475.5 131.6l.6 1.4 .2 1.3M476.2 134.3l-1.7 .8M476.2 134.3v.9M477.8 129.8l4.4 2.5M478.3 132l-.6 1.3-1.4 1M478.6 125.5l-.2 .2"/>
<path d="M479.3 125.3l-.7 .2M483.8 121.3l-4.8 4.2M484.7 120.5l-.1 .4M489.7 138.6l-.1 .1M493.6 138.2l-.6 .7M418.5 151.4l.4 1.1M437.7 147.9l.9 .8 .7 1.1 .3 1.9M439.6 151.7l-.1 .8M439.7 152.5l-.6 1M466.4 148.9h-.2M467.3 145.6h-.1M467.4 144.9h-.2"/>
<path d="M467.8 150l-.2 .8M470.2 146.4l-.2 .1M471.8 146.1h-.2M497.6 145.3l.3 .7"/>
</g>
<!-- layer: TITLEBLOCK -->
<g fill="none" stroke="#000" stroke-width=".36">
<path d="M527 133.2h57v277l-57-.1zM558 133.2v9.9M527 143.1h57M527 182.6h57M527 211h57M527 244.2h56.9M527 279.4h57M527 266.1l57 .2M527 292.5h57M527 318.6h57M527 305.6h57M527.1 378h57"/>
<path d="M527 394h56.9M527 400.2h57M553 400.2v10"/>
</g>
<!-- layer: BORDER -->
<g fill="none" stroke="#000" stroke-width=".35">
<path d="M20 10.2h564v400h-564zM62.8 5.2v5M110.7 5.2v5M158.5 5.2v5M206.3 5.2v5M254.1 5.2v5M302 5.2v10M349.8 5.2v5M397.6 5.2v5M445.5 5.2v5M493.3 5.2v5M541.1 5.2v5"/>
<path d="M15 56.4h5M584 56.4h5M15 107.7h5M584 107.7h5M15 158.9h5M584 158.9h5M15 210.2h10M579 210.2h10M15 261.4h5M584 261.4h5M15 312.7h5M584 312.7h5"/>
<path d="M15 363.9h5M584 363.9h5M62.8 410.2v5M110.7 410.2v5M158.5 410.2v5M206.3 410.2v5M254.1 410.2v5M302 405.2v10M349.8 410.2v5M397.6 410.2v5M445.5 410.2v5M493.3 410.2v5"/>
<path d="M541.1 410.2v5"/>
</g>
<!-- layer: FD_Dimensions -->
<g fill="none" stroke="#000" stroke-width=".35">
<path d="M77.6 26.5v72.4M81.1 28.6h92M176.6 26.5v72.4M173.4 42.2h28.1M199.4 45.7v84.7M45.4 65h79.6M47.5 68.5v82M173.5 133.9h28M45.4 154.1h57.1M89.6 141.3v29M164.6 141.3v29M93.1 168.2h68"/>
<path d="M56 211.1h21M58.1 214.6v166.2M320.4 210.9h53.4M371.8 214.4v166.2M230.4 258.5l10.5 1M129.2 276.1h69M196.1 279.6v10.8M232.1 262.2l-3.2 30.9M291.8 278.8a19.4 19.4 0 0 0-22 14M153.6 293.9h44.6M226.5 296.4l10.4 1M235.4 297.8h3.5"/>
<path d="M304 281.5h21.5M308.1 299.5h17.4M323.4 285v11M237.5 301.3v79.5M258.9 304.9a27.7 27.7 0 0 0 15 23.6M314.7 304.1h48.6M316.3 304.4l11.3 1M325 308.7a34.2 34.2 0 0 1-41.9 26.6M361.3 307.6v73M84.1 379.8v20.8M170.1 379.8v20.8M56 384.3h24"/>
<path d="M87.6 398.5h79M235.4 384.3h22M259.5 386.4v10.5M347.3 394.6l-84.3 .2M350.8 386.2v10.5M352.8 384.1h21"/>
</g>
<g fill="#000" stroke="#000" stroke-width=".35">
<path d="M77.6 28.6l3.5-.6v1.2zM173.1 28l3.5 .6-3.5 .6zM199.4 42.2l.6 3.5h-1.2zM47.5 65l.5 3.5h-1.1zM198.8 130.4h1.2l-.6 3.5zM46.9 150.5h1.1l-.5 3.6zM89.6 168.2l3.5-.6v1.2zM161.1 167.6l3.5 .6-3.5 .6zM58.1 211.1l.6 3.5h-1.2zM371.8 210.9l.5 3.5h-1.1zM196.1 276.1l.6 3.5h-1.2zM232.5 258.7l.2 3.5-1.1-.1z"/>
<path d="M292 278.2l3.2 1.5-3.5-.3zM195.5 290.4h1.2l-.6 3.5zM228.3 293l1.2 .2-.9 3.4zM269.2 292.7l1.1 .2-1.1 3.4zM322.8 296h1.2l-.6 3.5zM323.4 281.5l.6 3.5h-1.2zM237.5 297.8l.6 3.5h-1.2zM259 301.4l.5 3.5h-1.2zM325.5 305.2l.1 3.6-1.2-.2zM361.3 304.1l.5 3.5h-1.1zM274.2 327.9l2.9 2-3.4-.9zM279.8 334.3l3.5 .5-.4 1.1z"/>
<path d="M57.5 380.8h1.2l-.6 3.5zM84.1 398.5l3.5-.6v1.2zM166.6 397.9l3.5 .6-3.5 .6zM236.9 380.8h1.2l-.6 3.5zM259.5 394.8l3.5-.6v1.2zM347.3 394l3.5 .6-3.5 .6zM360.7 380.6h1.1l-.5 3.5zM371.2 380.6h1.1l-.5 3.5z"/>
</g>
<g font-size="4.9">
<text x="123" y="27.1">495</text>
<text x="198" y="95.4" transform="rotate(-90 198 95.4)">458.49</text>
<text x="46" y="116.9" transform="rotate(-90 46 116.9)">445.32</text>
<text x="123" y="166.7">375</text>
<text x="527.9" y="252.8">Thursday Group 1:30</text>
<text x="527.8" y="275.8">Completed</text>
<text x="228.3" y="285.1" transform="rotate(-84 228.3 285.1)">190.46</text>
<text x="272.9" y="283.1" transform="rotate(-33 272.9 283.1)">105°</text>
<text x="194.6" y="289.7" transform="rotate(-90 194.6 289.7)">89.3</text>
<text x="527.9" y="288.7">Technical Drawings pack</text>
<text x="321.9" y="296.6" transform="rotate(-90 321.9 296.6)">90.14</text>
<text x="56.6" y="305.1" transform="rotate(-90 56.6 305.1)">866.14</text>
<text x="370.3" y="304.6" transform="rotate(-90 370.3 304.6)">865.71</text>
<text x="527.8" y="302.6">General Chair Dimension</text>
<text x="262.5" y="314.9" transform="rotate(57 262.5 314.9)">75°</text>
<text x="527.9" y="315.3">02</text>
<text x="304.7" y="332.6" transform="rotate(-32 304.7 332.6)">105°</text>
<text x="236" y="348.1" transform="rotate(-90 236 348.1)">432.31</text>
<text x="359.8" y="351.6" transform="rotate(-90 359.8 351.6)">399.88</text>
<text x="297.7" y="393.2">456.45</text>
<text x="123.1" y="397">430</text>
</g>
<text font-size="4.2" x="572.6" y="398.6">A2</text>
<g font-size="3.5">
<text x="37.9" y="8.9">1</text>
<text x="85.8" y="8.9">2</text>
<text x="133.6" y="8.9">3</text>
<text x="181.4" y="8.9">4</text>
<text x="229.3" y="8.9">5</text>
<text x="277.1" y="8.9">6</text>
<text x="324.9" y="8.9">7</text>
<text x="372.7" y="8.9">8</text>
<text x="420.6" y="8.9">9</text>
<text x="467.4" y="8.9">10</text>
<text x="515.3" y="8.9">11</text>
<text x="563.1" y="8.9">12</text>
<text x="16.3" y="32">A</text>
<text x="585.3" y="32">A</text>
<text x="16.3" y="83.3">B</text>
<text x="585.3" y="83.3">B</text>
<text x="16.2" y="134.6">C</text>
<text x="527.6" y="136.7">ISSUE DATE:</text>
<text x="558.7" y="136.7">REVISION:</text>
<text x="585.2" y="134.6">C</text>
<text x="535.7" y="141.3">10/25/25</text>
<text x="568.5" y="141.3">01</text>
<text x="16.2" y="185.8">D</text>
<text x="585.2" y="185.8">D</text>
<text x="532.4" y="187.8">THE DESIGNS AND DETAILS</text>
<text x="530.3" y="192">SHOWN ARE COPYRIGHT AND</text>
<text x="531.6" y="196.3">MAY NOT BE USED FOR ANY</text>
<text x="538.8" y="200.5">PURPOSE WITHOUT</text>
<text x="530.3" y="204.7">PERMISSION OF THE SCHOOL</text>
<text x="537.4" y="208.9">OF PRODUCT DESIGN</text>
<text x="16.3" y="237">E</text>
<text x="529.3" y="237.7">COMPLETED IN ACCORDANCE</text>
<text x="585.3" y="237">E</text>
<text x="532" y="241.9">WITH NZS/AS 1100.101:1992</text>
<text x="527.9" y="247.8">CREATED BY:</text>
<text x="527.9" y="257.8">CHECKED / APPROVED BY:</text>
<text x="527.7" y="269.6">DOCUMENT STATUS:</text>
<text x="527.8" y="282.9">PROJECT TITLE:</text>
<text x="16.4" y="288.3">F</text>
<text x="585.4" y="288.3">F</text>
<text x="527.7" y="295.8">DRAWING TITLE:</text>
<text x="527.6" y="309">DRAWING NUMBER:</text>
<text x="527.7" y="322.1">NOTES:</text>
<text x="16.1" y="339.6">G</text>
<text x="585.1" y="339.6">G</text>
<text x="537.5" y="383.1">UNLESS OTHERWISE</text>
<text x="534.3" y="387.3">SPECIFIED: DIMENSIONS</text>
<text x="16.2" y="390.8">H</text>
<text x="537.7" y="391.5">ARE IN MILLIMETERS</text>
<text x="585.2" y="390.8">H</text>
<text x="528.8" y="398.3">PAPER SIZE:</text>
<text x="528.8" y="403.9">SCALE:</text>
<text x="553.9" y="403.7">SHEET:</text>
<text x="37.9" y="413.9">1</text>
<text x="85.8" y="413.9">2</text>
<text x="133.6" y="413.9">3</text>
<text x="181.4" y="413.9">4</text>
<text x="229.3" y="413.9">5</text>
<text x="277.1" y="413.9">6</text>
<text x="324.9" y="413.9">7</text>
<text x="372.7" y="413.9">8</text>
<text x="420.6" y="413.9">9</text>
<text x="467.4" y="413.9">10</text>
<text x="515.3" y="413.9">11</text>
<text x="536.1" y="408">1:5</text>
<text x="563.1" y="413.9">12</text>
<text x="564.8" y="408.1">2/16</text>
</g>
</svg>
